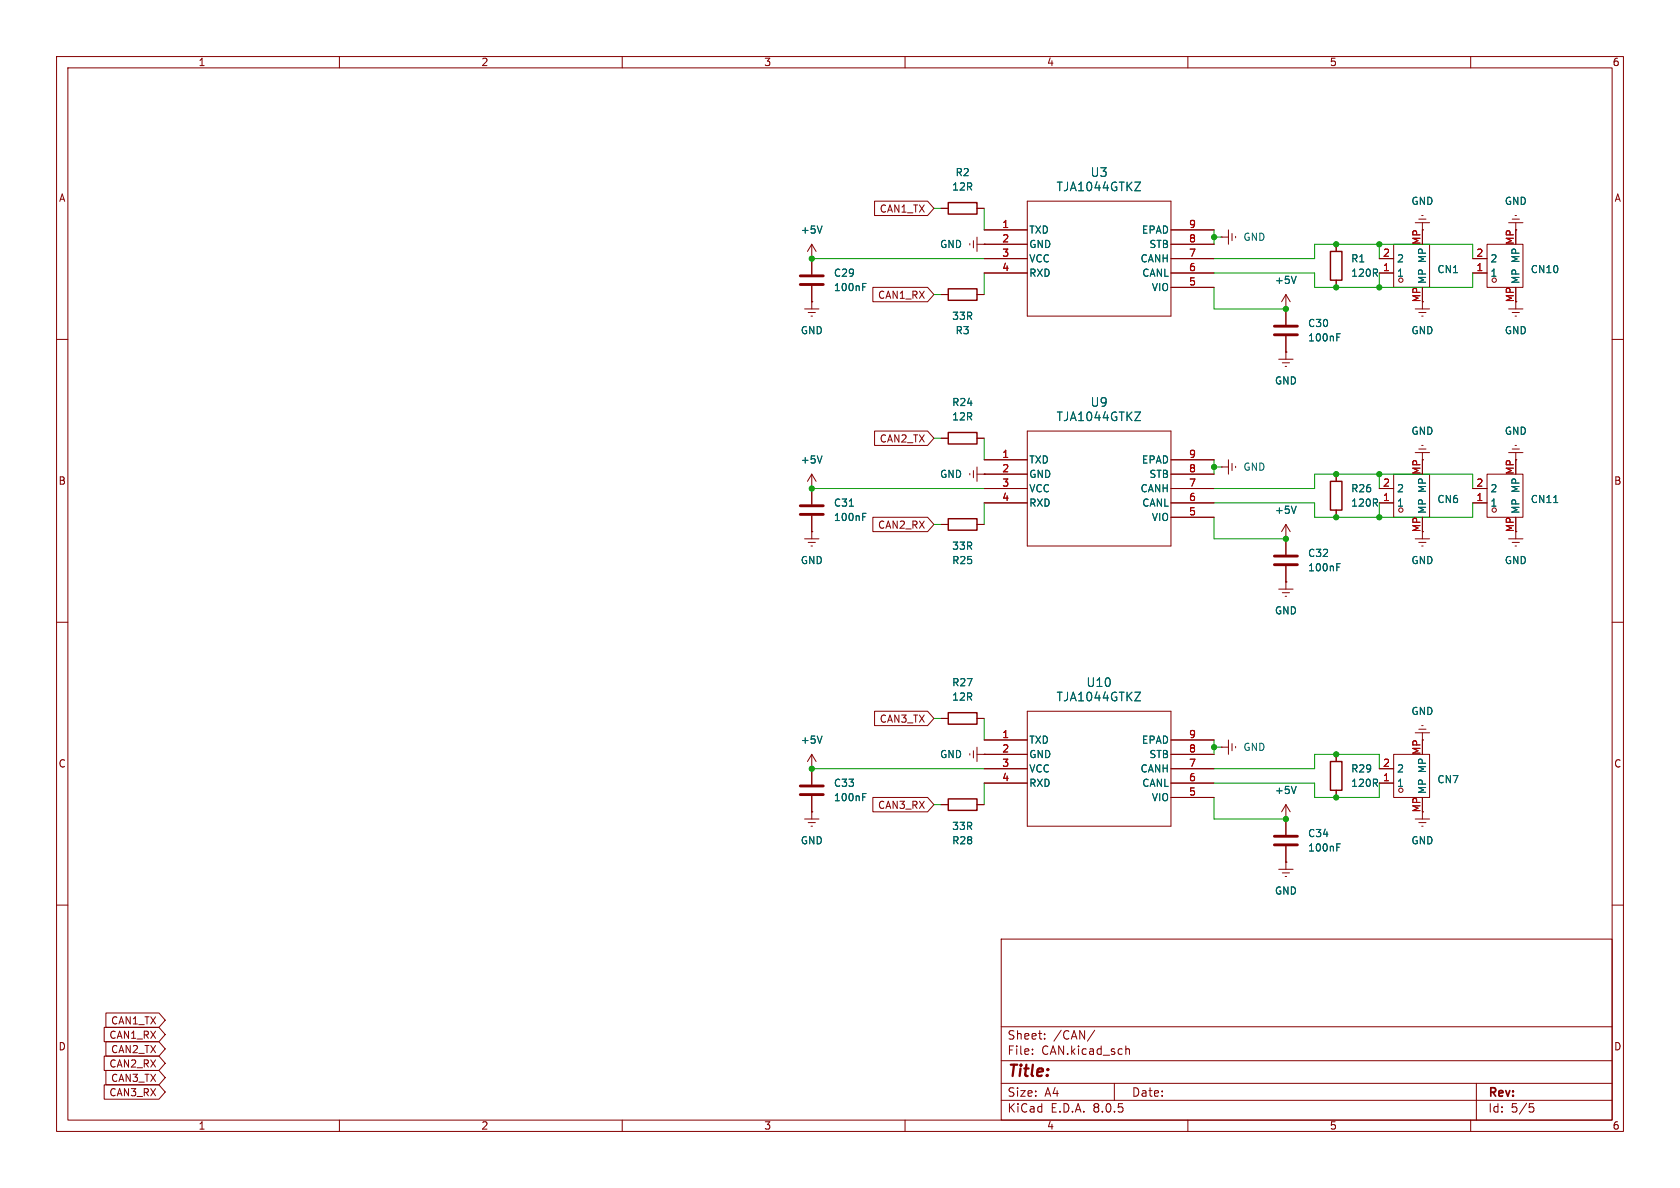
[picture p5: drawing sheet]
<svg xmlns="http://www.w3.org/2000/svg" width="297mm" height="210mm" viewBox="0 0 297 210" stroke-linecap="round" stroke-linejoin="round" font-family="sans-serif">
<g fill="none" stroke="#840000" stroke-width=".18">
<path d="M10 10h277v190h-277zM12 12h273v186h-273zM60 10v2M110 10v2M160 10v2M210 10v2M260 10v2M154.6 35.6h9.4l1.1 1.2-1.1 1.3h-9.4zM166.4 36.8h1.2M172.7 36.8h1.3M181.6 35.6h25.4v20.3h-25.4zM250.2 39.4h2.5"/>
<path d="M250.8 38.7h1.3M251.3 38.1h.3M251.5 39.4v1.2M266.7 39.4h2.5M267.3 38.7h1.3M267.8 38.1h.3M268 39.4v1.2M10 60h2M142.2 54.6h2.6M142.9 55.2h1.2M143.4 55.9h.2M143.5 45.7h.1"/>
<path d="M143.5 53.3h.1M143.5 43.2l-.8 1.3M143.5 43.2v5.3M143.5 50.5v4.1M143.5 43.2l.8 1.3M154.3 50.8h9.7l1.1 1.3-1.1 1.2h-9.7zM166.4 52.1h1.2M171.4 43.1v.2M172.1 42.5v1.3M172.7 43.2h8.9M172.7 52.1h1.3M172.7 41.9v2.6"/>
<path d="M174 43.2h.1M174 40.6h7.6M174 45.7h7.6M174 48.3h7.6M207 40.6h7.6M207 43.2h7.6M207 45.7h7.6M207 48.3h7.6M207 50.8h7.6M215.9 41.9h.1M215.9 41.9h1.3M217.2 40.6v2.6"/>
<path d="M217.8 41.3v1.2M218.4 41.8v.2M227.3 54.6h.1M227.3 52.1v5.3M227.3 59.4v4.1M227.3 52.1l-.7 1.2M227.3 52.1l.8 1.2M236.2 43.2v1.3M236.2 49.5v1.3M243.8 45.7h2.6M243.8 48.3h2.6M246.4 43.2h6.3v7.6h-6.3z"/>
<path d="M250.2 54.6h2.5M250.8 55.2h1.3M251.3 55.9h.3M251.5 53.3v1.3M260.3 45.7h2.6M260.3 48.3h2.6M262.9 43.2h6.3v7.6h-6.3zM266.7 54.6h2.5M267.3 55.2h1.3M267.8 55.9h.3M268 53.3v1.3M285 60h2"/>
<path d="M154.6 76.2h9.4l1.1 1.3-1.1 1.2h-9.4zM166.4 77.5h1.2M172.7 77.5h1.3M181.6 76.2h25.4v20.3h-25.4zM226.1 63.5h2.5M226.7 64.1h1.3M227.2 64.8h.3M227.3 62.2h.1M250.8 79.4h1.3M251.3 78.7h.3M267.3 79.4h1.3M267.8 78.7h.3"/>
<path d="M142.2 95.3h2.6M142.9 95.9h1.2M143.4 96.5h.2M143.5 86.4h.1M143.5 94h.1M143.5 83.8v5.4M143.5 91.2v4.1M143.5 83.8l-.8 1.3M143.5 83.8l.8 1.3M154.3 91.4h9.7l1.1 1.3-1.1 1.3h-9.7zM166.4 92.7h1.2M171.4 83.7v.2"/>
<path d="M172.1 83.2v1.3M172.7 83.8h8.9M172.7 82.6v2.5M172.7 92.7h1.3M174 83.8h.1M174 81.3h7.6M174 86.4h7.6M174 88.9h7.6M207 81.3h7.6M207 83.8h7.6M207 86.4h7.6M207 88.9h7.6"/>
<path d="M207 91.4h7.6M215.9 82.6h.1M215.9 82.6h1.3M217.2 81.3v2.5M217.8 81.9v1.3M218.4 82.4v.3M227.3 95.3h.1M227.3 92.7l-.7 1.3M227.3 92.7v5.3M227.3 92.7l.8 1.3M236.2 83.8v1.3M236.2 90.2v1.2"/>
<path d="M243.8 86.4h2.6M243.8 88.9h2.6M246.4 83.8h6.3v7.6h-6.3zM250.2 95.3h2.5M250.2 80h2.5M250.8 95.9h1.3M251.3 96.5h.3M251.5 80v1.3M251.5 94v1.3M260.3 86.4h2.6M260.3 88.9h2.6M262.9 83.8h6.3v7.6h-6.3z"/>
<path d="M266.7 95.3h2.5M266.7 80h2.5M267.3 95.9h1.3M267.8 96.5h.3M268 80v1.3M268 94v1.3M10 110h2M226.1 104.1h2.5M226.7 104.8h1.3M227.2 105.4h.3M227.3 102.9h.1M227.3 100.1v4"/>
<path d="M285 110h2M143.5 135.9h.1M143.5 133.4v5.3M143.5 133.4l-.8 1.2M143.5 133.4l.8 1.2M154.6 125.7h9.4l1.1 1.3-1.1 1.3h-9.4zM166.4 127h1.2M171.4 133.2v.3M172.1 132.7v1.3M172.7 132.1v2.5M172.7 133.4h8.9M172.7 127h1.3"/>
<path d="M174 133.4h.1M174 138.4h7.6M174 135.9h7.6M174 130.8h7.6M181.6 125.7h25.4v20.4h-25.4zM207 138.4h7.6M207 135.9h7.6M207 133.4h7.6M207 130.8h7.6M215.9 132.1h.1M215.9 132.1h1.3M217.2 130.8v2.6"/>
<path d="M217.8 131.4v1.3M218.4 132v.2M236.2 133.4v1.2M236.2 139.7v1.3M243.8 138.4h2.6M243.8 135.9h2.6M246.4 133.4h6.3v7.6h-6.3zM250.2 129.5h2.5M250.8 128.9h1.3M251.3 128.3h.3M251.5 129.5v1.3M10 160h2"/>
<path d="M142.2 144.8h2.6M142.9 145.4h1.2M143.4 146.1h.2M143.5 143.5h.1M143.5 140.7v4.1M154.3 141h9.7l1.1 1.2-1.1 1.3h-9.7zM166.4 142.2h1.2M172.7 142.2h1.3M207 141h7.6M226.1 153.7h2.5M226.7 154.3h1.3M227.2 154.9h.3"/>
<path d="M227.3 144.8h.1M227.3 152.4h.1M227.3 142.2v5.4M227.3 149.6v4.1M227.3 142.2l-.7 1.3M227.3 142.2l.8 1.3M250.2 144.8h2.5M250.8 145.4h1.3M251.3 146.1h.3M251.5 143.5v1.3M285 160h2M18.7 179.1h9.4l1.1 1.2-1.1 1.3h-9.4z"/>
<path d="M177 166h108v32h-108zM18.4 191.8h9.7l1.1 1.2-1.1 1.3h-9.7zM18.4 186.7h9.7l1.1 1.3-1.1 1.2h-9.7zM18.4 181.6h9.7l1.1 1.3-1.1 1.3h-9.7zM18.7 189.2h9.4l1.1 1.3-1.1 1.3h-9.4zM18.7 184.1h9.4l1.1 1.3-1.1 1.3h-9.4zM60 198v2M110 198v2M160 198v2M177 194.5h108M177 191.5h108M177 187.5h108"/>
<path d="M177 181.5h108M182.5 186.3v.1M182.5 185.5v.1M184.7 183.6v.1M184.7 182.8v.1M193.5 182.1l-1.3 2M197 191.5v3M199 184.9v1.5M199 185.5l.2-.1 .4 .1 .1 .9M210 198v2M260 198v2M261 191.5v6.5"/>
<path d="M270.4 195.1h.7M270.5 195.7h.4l.3 .3-.2 .5-.5 .1"/>
<circle cx="247.7" cy="49.5" r=".38"/>
<circle cx="264.2" cy="49.5" r=".38"/>
<circle cx="247.7" cy="90.2" r=".38"/>
<circle cx="264.2" cy="90.2" r=".38"/>
<circle cx="247.7" cy="139.7" r=".38"/>
</g>
<g fill="none" stroke="#006464" stroke-width=".18">
<path d="M145.3 39.9l-.4 1.3M200.6 32.2h1l-1 1.5h1M152.5 50.7h.4M152.5 50.1h.6M229.1 48.8l-.4 1.3M236.3 59.6h.5M236.3 59h.6M200.6 72.8h1l-1 1.6h1M145.3 80.6l-.4 1.3M150.2 89.5h.7M152.5 91.4h.4M152.5 90.7h.6"/>
<path d="M229.1 89.5l-.4 1.2M236.3 99.6h.6M274.7 88.8h.7M236.3 100.2h.5M145.3 130.1l-.4 1.3M200.6 122.4h1l-1 1.5h1M229.1 139l-.4 1.3M152.5 140.9h.4M152.5 140.3h.6M236.3 149.8h.5M236.3 149.2h.6"/>
</g>
<path d="M167.6 35.8h5.1v2h-5.1zM167.6 51.1h5.1v2h-5.1zM235.2 44.5h2v5h-2zM167.6 76.5h5.1v2h-5.1zM167.6 91.7h5.1v2h-5.1zM235.2 85.1h2v5.1h-2zM167.6 126h5.1v2h-5.1zM235.2 134.6h2v5.1h-2zM167.6 141.2h5.1v2.1h-5.1z" fill="none" stroke="#840000" stroke-width=".25"/>
<path d="M141.5 50.3h4M141.5 48.8h4M225.3 59.2h4.1M225.3 57.7h4.1M141.5 90.9h4M141.5 89.4h4M225.3 99.8h4.1M225.3 98.3h4.1M141.5 138.9h4M141.5 140.5h4M225.3 149.4h4.1M225.3 147.8h4.1" fill="none" stroke="#840000" stroke-width=".51"/>
<g fill="none" stroke="#009600" stroke-width=".18">
<path d="M165.1 36.8h1.3M174 36.8v3.8M143.5 45.7h30.5M165.1 52.1h1.3M174 48.3v3.8M214.6 45.7h17.8v-2.5h27.9v2.5M214.6 41.9h1.3M214.6 40.6v2.6M214.6 50.8v3.8h12.7M214.6 48.3h17.8v2.5h27.9v-2.5M243.8 43.2v2.5M243.8 48.3v2.5"/>
<path d="M165.1 77.5h1.3M174 77.5v3.8M143.5 86.4h30.5M165.1 92.7h1.3M174 88.9v3.8M214.6 86.4h17.8v-2.6h27.9v2.6M214.6 88.9h17.8v2.5h27.9v-2.5M214.6 91.4v3.9h12.7M214.6 81.3v2.5M214.6 82.6h1.3M243.8 83.8v2.6M243.8 88.9v2.5"/>
<path d="M143.5 135.9h30.5M165.1 127h1.3M174 127v3.8M174 138.4v3.8M214.6 135.9h17.8v-2.5h11.4v2.5M214.6 138.4h17.8v2.6h11.4v-2.6M214.6 130.8v2.6M214.6 132.1h1.3M165.1 142.2h1.3M214.6 141v3.8h12.7"/>
</g>
<g fill="#009600" stroke="#009600" stroke-width=".18">
<circle cx="214.6" cy="41.9" r=".46"/>
<circle cx="143.5" cy="45.7" r=".46"/>
<circle cx="243.8" cy="91.4" r=".46"/>
<circle cx="236.2" cy="83.8" r=".46"/>
<circle cx="214.6" cy="132.1" r=".46"/>
<circle cx="236.2" cy="91.4" r=".46"/>
<circle cx="214.6" cy="82.6" r=".46"/>
<circle cx="227.3" cy="144.8" r=".46"/>
<circle cx="143.5" cy="86.4" r=".46"/>
<circle cx="236.2" cy="133.4" r=".46"/>
<circle cx="236.2" cy="141" r=".46"/>
<circle cx="143.5" cy="135.9" r=".46"/>
<circle cx="236.2" cy="50.8" r=".46"/>
<circle cx="243.8" cy="43.2" r=".46"/>
<circle cx="243.8" cy="50.8" r=".46"/>
<circle cx="227.3" cy="54.6" r=".46"/>
<circle cx="236.2" cy="43.2" r=".46"/>
<circle cx="227.3" cy="95.3" r=".46"/>
<circle cx="243.8" cy="83.8" r=".46"/>
</g>
<text font-size="2.8" fill="#840000" x="178" y="190.9">Title:</text>
<g font-size="2.1" fill="#006464">
<text x="186.7" y="34">TJA1044GTKZ</text>
<text x="192.7" y="31.5">U3</text>
<text x="186.7" y="74.7">TJA1044GTKZ</text>
<text x="192.7" y="72.1">U9</text>
<text x="186.7" y="124.2">TJA1044GTKZ</text>
<text x="192" y="121.6">U10</text>
</g>
<g font-size="2.1" fill="#840000">
<text x="178" y="184">Sheet:</text>
<text x="186.2" y="184">/CAN/</text>
<text x="178" y="186.7">File:</text>
<text x="184.1" y="186.7">CAN.kicad_sch</text>
<text x="178" y="196.9">KiCad</text>
<text x="178" y="194.1">Size:</text>
<text x="184.7" y="194.1">A4</text>
<text x="185.7" y="196.9">E.D.A.</text>
<text x="193.3" y="196.9">8.0.5</text>
<text x="200" y="194.1">Date:</text>
<text x="263" y="194.3">Rev:</text>
<text x="263" y="196.9">Id:</text>
<text x="267.1" y="196.9">5/5</text>
</g>
<g font-size="1.8" fill="#840000">
<text x="35" y="11.9">1</text>
<text x="85" y="11.9">2</text>
<text x="135" y="11.9">3</text>
<text x="185" y="11.9">4</text>
<text x="235" y="11.9">5</text>
<text x="285" y="11.9">6</text>
<text x="10.3" y="35.9">A</text>
<text x="285.3" y="35.9">A</text>
<text x="155.4" y="37.8">CAN1_TX</text>
<text x="155.1" y="53">CAN1_RX</text>
<text x="267.7" y="53.5" transform="rotate(-90 267.7 53.5)">MP</text>
<text x="155.4" y="78.4">CAN2_TX</text>
<text x="10.3" y="85.9">B</text>
<text x="251.2" y="84" transform="rotate(-90 251.2 84)">MP</text>
<text x="267.7" y="84" transform="rotate(-90 267.7 84)">MP</text>
<text x="285.3" y="85.9">B</text>
<text x="155.1" y="93.7">CAN2_RX</text>
<text x="251.2" y="94.2" transform="rotate(-90 251.2 94.2)">MP</text>
<text x="267.7" y="94.2" transform="rotate(-90 267.7 94.2)">MP</text>
<text x="155.4" y="128">CAN3_TX</text>
<text x="10.3" y="135.9">C</text>
<text x="251.2" y="133.5" transform="rotate(-90 251.2 133.5)">MP</text>
<text x="285.3" y="135.9">C</text>
<text x="155.1" y="143.2">CAN3_RX</text>
<text x="10.3" y="185.9">D</text>
<text x="19.2" y="183.8">CAN1_RX</text>
<text x="19.5" y="181.3">CAN1_TX</text>
<text x="285.3" y="185.9">D</text>
<text x="19.2" y="188.9">CAN2_RX</text>
<text x="19.5" y="191.5">CAN3_TX</text>
<text x="19.5" y="186.4">CAN2_TX</text>
<text x="19.2" y="194">CAN3_RX</text>
<text x="35" y="199.9">1</text>
<text x="85" y="199.9">2</text>
<text x="135" y="199.9">3</text>
<text x="185" y="199.9">4</text>
<text x="235" y="199.9">5</text>
<text x="285" y="199.9">6</text>
</g>
<g font-size="1.8" fill="#006464">
<text x="168.2" y="33.9">12R</text>
<text x="168.8" y="31.3">R2</text>
<text x="141.5" y="41.5">+5V</text>
<text x="181.9" y="41.5">TXD</text>
<text x="201.8" y="41.5">EPAD</text>
<text x="249.4" y="36.4">GND</text>
<text x="265.9" y="36.4">GND</text>
<text x="166.1" y="44">GND</text>
<text x="181.9" y="44">GND</text>
<text x="181.9" y="46.6">VCC</text>
<text x="201.5" y="46.6">CANH</text>
<text x="203.1" y="44">STB</text>
<text x="219.7" y="42.8">GND</text>
<text x="238.8" y="46.6">R1</text>
<text x="246.9" y="46.6">2</text>
<text x="263.4" y="46.6">2</text>
<text x="147.3" y="51.7">100nF</text>
<text x="147.3" y="49.1">C29</text>
<text x="181.9" y="49.1">RXD</text>
<text x="201.8" y="49.1">CANL</text>
<text x="203.5" y="51.7">VIO</text>
<text x="225.3" y="50.4">+5V</text>
<text x="238.8" y="49.1">120R</text>
<text x="246.9" y="49.1">1</text>
<text x="252.3" y="50.3" transform="rotate(-90 252.3 50.3)">MP MP</text>
<text x="254" y="48.5">CN1</text>
<text x="263.4" y="49.1">1</text>
<text x="268.8" y="50.3" transform="rotate(-90 268.8 50.3)">MP MP</text>
<text x="270.5" y="48.5">CN10</text>
<text x="141.5" y="59.3">GND</text>
<text x="168.2" y="56.7">33R</text>
<text x="168.8" y="59.3">R3</text>
<text x="231.1" y="58">C30</text>
<text x="249.4" y="59.3">GND</text>
<text x="265.9" y="59.3">GND</text>
<text x="231.1" y="60.6">100nF</text>
<text x="168.2" y="72">R24</text>
<text x="225.3" y="68.2">GND</text>
<text x="168.2" y="74.5">12R</text>
<text x="249.4" y="77.1">GND</text>
<text x="265.9" y="77.1">GND</text>
<text x="141.5" y="82.1">+5V</text>
<text x="181.9" y="82.1">TXD</text>
<text x="201.8" y="82.1">EPAD</text>
<text x="219.7" y="83.4">GND</text>
<text x="147.3" y="89.8">C31</text>
<text x="166.1" y="84.7">GND</text>
<text x="181.9" y="84.7">GND</text>
<text x="181.9" y="87.2">VCC</text>
<text x="181.9" y="89.8">RXD</text>
<text x="201.5" y="87.2">CANH</text>
<text x="201.8" y="89.8">CANL</text>
<text x="203.1" y="84.7">STB</text>
<text x="238.8" y="89.8">120R</text>
<text x="238.8" y="87.2">R26</text>
<text x="246.9" y="89.8">1</text>
<text x="246.9" y="87.2">2</text>
<text x="254" y="89.1">CN6</text>
<text x="263.4" y="89.8">1</text>
<text x="263.4" y="87.2">2</text>
<text x="270.5" y="89.1">CN11</text>
<text x="147.3" y="92.3">100nF</text>
<text x="203.5" y="92.3">VIO</text>
<text x="225.3" y="91">+5V</text>
<text x="252.3" y="90.9" transform="rotate(-90 252.3 90.9)">MP MP</text>
<text x="268.8" y="90.9" transform="rotate(-90 268.8 90.9)">MP MP</text>
<text x="141.5" y="99.9">GND</text>
<text x="168.2" y="99.9">R25</text>
<text x="168.2" y="97.4">33R</text>
<text x="231.1" y="101.2">100nF</text>
<text x="231.1" y="98.7">C32</text>
<text x="249.4" y="99.9">GND</text>
<text x="265.9" y="99.9">GND</text>
<text x="225.3" y="108.8">GND</text>
<text x="168.2" y="121.5">R27</text>
<text x="168.2" y="124.1">12R</text>
<text x="141.5" y="131.7">+5V</text>
<text x="181.9" y="131.7">TXD</text>
<text x="201.8" y="131.7">EPAD</text>
<text x="249.4" y="126.6">GND</text>
<text x="166.1" y="134.2">GND</text>
<text x="181.9" y="134.2">GND</text>
<text x="181.9" y="136.8">VCC</text>
<text x="201.5" y="136.8">CANH</text>
<text x="203.1" y="134.2">STB</text>
<text x="219.7" y="132.9">GND</text>
<text x="238.8" y="136.8">R29</text>
<text x="246.9" y="136.8">2</text>
<text x="147.3" y="141.8">100nF</text>
<text x="147.3" y="139.3">C33</text>
<text x="181.9" y="139.3">RXD</text>
<text x="201.8" y="139.3">CANL</text>
<text x="203.5" y="141.8">VIO</text>
<text x="225.3" y="140.6">+5V</text>
<text x="238.8" y="139.3">120R</text>
<text x="246.9" y="139.3">1</text>
<text x="252.3" y="140.5" transform="rotate(-90 252.3 140.5)">MP MP</text>
<text x="254" y="138.7">CN7</text>
<text x="141.5" y="149.5">GND</text>
<text x="168.2" y="149.5">R28</text>
<text x="168.2" y="146.9">33R</text>
<text x="231.1" y="148.2">C34</text>
<text x="249.4" y="149.5">GND</text>
<text x="231.1" y="150.7">100nF</text>
<text x="225.3" y="158.3">GND</text>
</g>
<g font-size="1.8" fill="#a90000">
<text x="177.1" y="40.4">1</text>
<text x="210.1" y="40.4">9</text>
<text x="177.1" y="42.9">2</text>
<text x="177.1" y="45.5">3</text>
<text x="210.1" y="45.5">7</text>
<text x="210.1" y="42.9">8</text>
<text x="244.4" y="45.5">2</text>
<text x="251.2" y="43.4" transform="rotate(-90 251.2 43.4)">MP</text>
<text x="260.9" y="45.5">2</text>
<text x="267.7" y="43.4" transform="rotate(-90 267.7 43.4)">MP</text>
<text x="177.1" y="48">4</text>
<text x="210.1" y="48">6</text>
<text x="210.1" y="50.5">5</text>
<text x="244.4" y="48">1</text>
<text x="251.2" y="53.5" transform="rotate(-90 251.2 53.5)">MP</text>
<text x="260.9" y="48">1</text>
<text x="177.1" y="81">1</text>
<text x="177.1" y="83.6">2</text>
<text x="210.1" y="83.6">8</text>
<text x="210.1" y="81">9</text>
<text x="177.1" y="86.1">3</text>
<text x="177.1" y="88.6">4</text>
<text x="210.1" y="88.6">6</text>
<text x="210.1" y="86.1">7</text>
<text x="244.4" y="88.6">1</text>
<text x="244.4" y="86.1">2</text>
<text x="260.9" y="88.6">1</text>
<text x="260.9" y="86.1">2</text>
<text x="210.1" y="91.2">5</text>
<text x="177.1" y="130.6">1</text>
<text x="210.1" y="130.6">9</text>
<text x="177.1" y="133.1">2</text>
<text x="177.1" y="135.6">3</text>
<text x="210.1" y="135.6">7</text>
<text x="210.1" y="133.1">8</text>
<text x="244.4" y="135.6">2</text>
<text x="177.1" y="138.2">4</text>
<text x="210.1" y="138.2">6</text>
<text x="210.1" y="140.7">5</text>
<text x="244.4" y="138.2">1</text>
<text x="251.2" y="143.7" transform="rotate(-90 251.2 143.7)">MP</text>
</g>
</svg>
